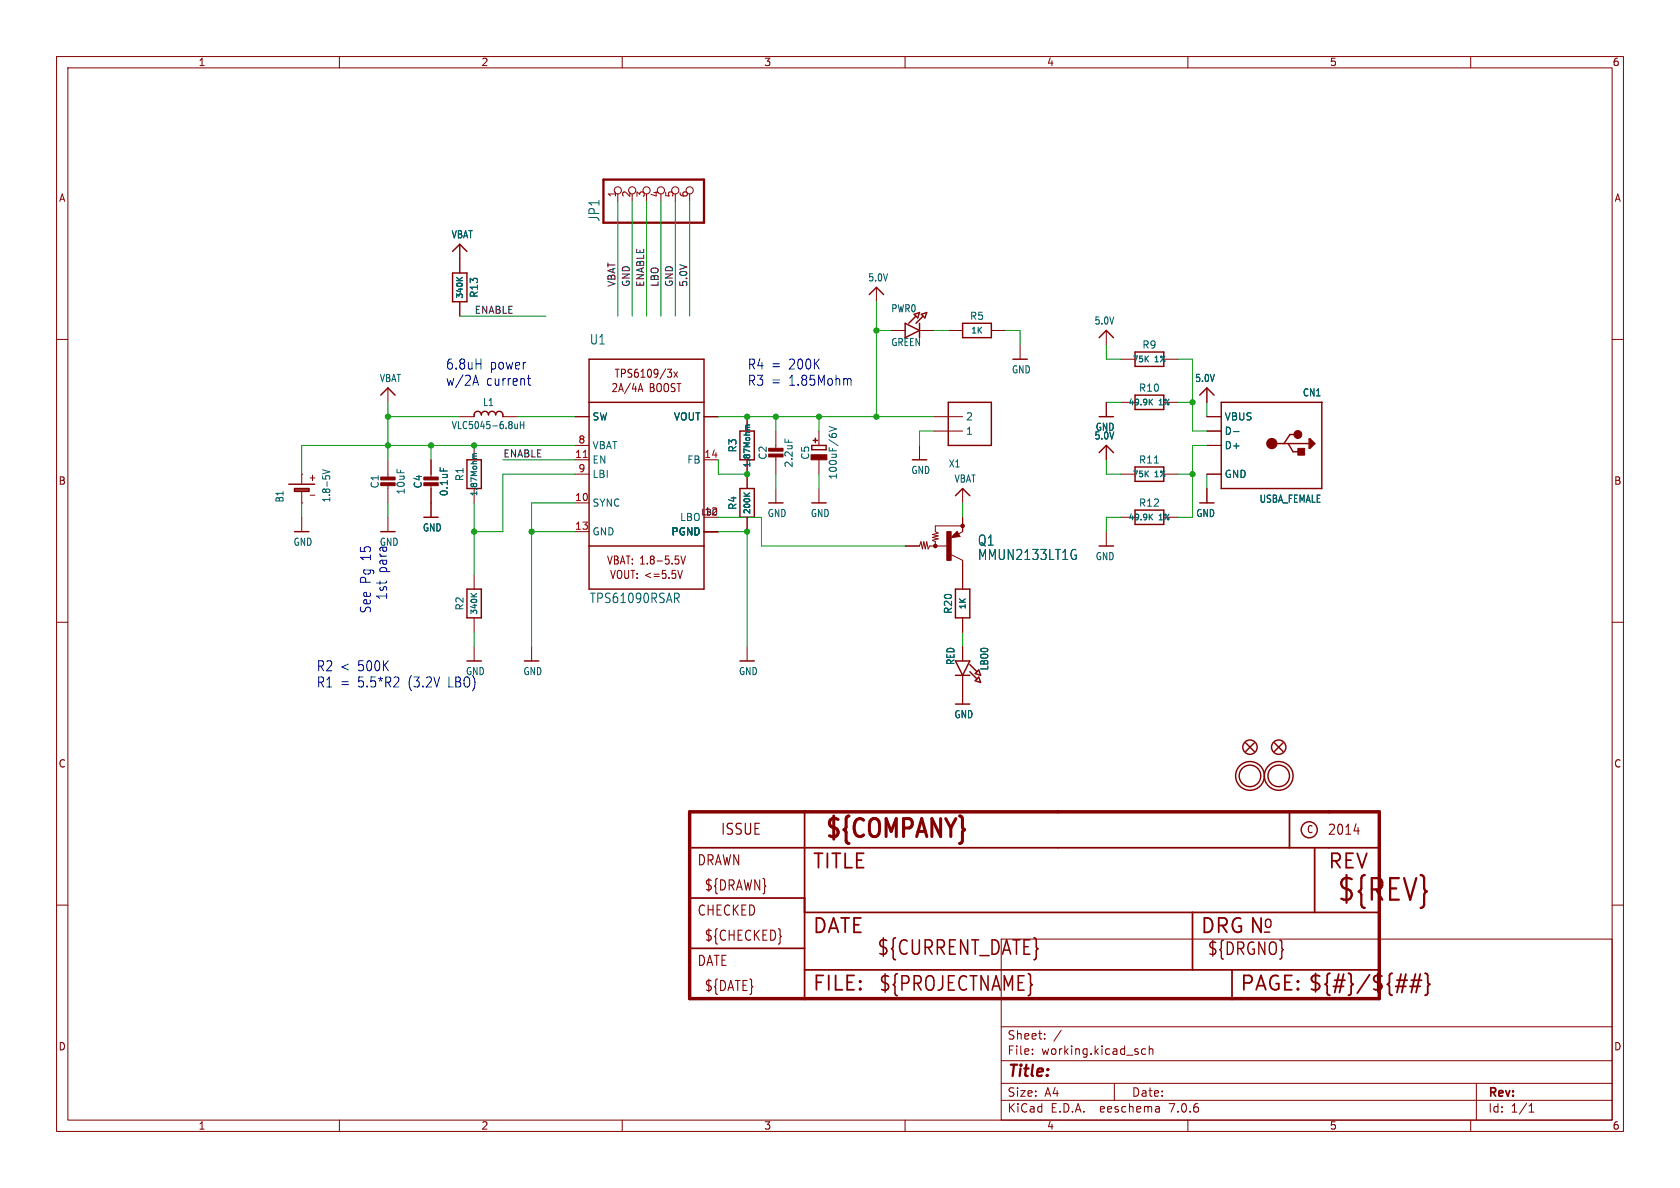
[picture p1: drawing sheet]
<svg xmlns="http://www.w3.org/2000/svg" width="297mm" height="210mm" viewBox="0 0 297 210" stroke-linecap="round" stroke-linejoin="round" font-family="sans-serif">
<g fill="none" stroke="#840000" stroke-width=".18">
<path d="M10 10h277v190h-277zM12 12h273v186h-273zM60 10v2M110 10v2M160 10v2M210 10v2M260 10v2M109.2 34.3v1.3M114.3 34.3v1.3M119.4 34.3v1.3M121.9 34.3v1.3M10 60h2"/>
<path d="M81.3 43.2v5.1M81.3 53.3v2.6M154.9 50.8v2.5M157.5 58.4h2.5M162.6 58.4h2.5M167.6 58.4h2.6M175.3 58.4h2.5M195.6 58.4v2.6M285 60h2M68.6 68.6v2.5M81.3 73.7h2.5M83.8 78.7v2.6"/>
<path d="M88.9 73.7h2.5M101.6 73.7h2.5M101.6 78.7h2.5M112.9 68.8h.6M113.2 67.8l.4 1.4M118 65.3h.7l-.4 .5 .4 .1v.5l-.2 .3h-.3M119.1 65.7l.7 1M119.8 65.7l-.7 1M124.5 73.7h2.5M132.1 73.7v2.5M137.2 76.2v3.3M144.8 76.2v2.5"/>
<path d="M162.6 78.7v2.6M165.1 73.7h5.1M165.1 76.2h5.1M180.3 61v2.5M195.6 71.1v2.6M195.6 78.7v2.6M198.1 63.5h2.6M198.1 71.1h2.6M205.7 63.5h2.6M205.7 71.1h2.6M213.4 68.6v2.5M213.4 73.7h2.5"/>
<path d="M213.4 78.7h2.5M213.4 76.2h2.5M53.3 88.9h.1M53.3 83.8h.1M53.3 83.8v1.7M53.3 87v1.9M53.3 91.4v2.6M54.8 87.5h.9M68.6 81.3v3.3M68.6 85.6v3.3M68.6 91.4v2.6M76.2 81.3v3.3"/>
<path d="M76.2 85.6v5.8M83.8 86.4v2.5M101.6 88.9h2.5M101.6 81.3h2.5M101.6 94h2.5M101.6 83.8h2.5M120.4 98.3l.4 1.4 .4-1.4M124.5 91.4h2.5M124.5 81.3h2.5M124.5 94h2.5M132.1 81.3v5.1M132.1 91.4v2.6"/>
<path d="M137.2 80.5v3.3M137.2 86.4v2.5M144.8 81.3v2.5M144.8 86.4v2.5M160 96.5h2.6l.2-.7 .3 1.2 .2-1.2 .3 1.2 .2-1.2 .3 1.2 .2-.5h3.1M168.1 98l2.1 1.1v5M169.2 93.9l.5 .9-1.5 .2zM170.2 86.4v2.5M170.2 91.4v2.6l-.8 .4M170.2 93h-4.8v1l.5 .2-1.1 .3 1.1 .2-1.1 .3 1.1 .3-1.1 .2 .6 .3v.7M195.6 94v2.5M198.1 91.4h2.6"/>
<path d="M198.1 83.8h2.6M205.7 91.4h2.6M205.7 83.8h2.6M213.4 86.4v2.5M213.4 83.8h2.5M10 110h2M83.8 101.6v2.5M83.8 109.2v2.6M83.8 114.3v2.5M94 114.3v2.5M119.8 100.8l.4 1.4 .4-1.4M132.1 114.3v2.5"/>
<path d="M170.2 109.2v2.6M170.2 114.3v2.5M170.2 119.4v5.1M285 110h2M10 160h2M285 160h2M177 166h108v32h-108zM60 198v2M110 198v2M160 198v2M177 194.5h108M177 191.5h108"/>
<path d="M177 187.5h108M177 181.5h108M182.5 186.3v.1M182.5 185.5v.1M184.7 183.6v.1M184.7 182.8v.1M187.6 182.1l-1.3 2M197 191.5v3M202.5 185.5l-.4-.1-.3 .3v.4l.2 .2h.5M203.2 185.5l.2-.1 .3 .1 .1 .9M203.2 184.9v1.5M204.9 195.7l.1 .9"/>
<path d="M205 196.5l-.2 .1M205 196h-.2M210 198v2M260 198v2M261 191.5v6.5M270.3 196.6h.9M270.3 195.5l.4-.4v1.5"/>
<circle cx="109.2" cy="33.7" r=".63"/>
<circle cx="111.8" cy="33.7" r=".63"/>
<circle cx="114.3" cy="33.7" r=".63"/>
<circle cx="116.8" cy="33.7" r=".63"/>
<circle cx="119.4" cy="33.7" r=".63"/>
<circle cx="121.9" cy="33.7" r=".63"/>
</g>
<g fill="none" stroke="#840000" stroke-width=".25">
<path d="M80 48.3h2.5v5h-2.5zM80 44.5l1.3-1.3 1.2 1.3M153.7 52.1l1.2-1.3 1.3 1.3M160 57.2l2.6 1.2-2.6 1.3zM161.6 55.6l1-.4-.4 1zM161.9 55.9l-1.2 1.3M162.6 57.2v2.5M162.9 55.6l.9-.4-.3 1zM163.2 55.9l-1.3 1.3M170.2 57.2h5.1v2.5h-5.1zM194.3 59.7l1.3-1.3 1.2 1.3M67.3 69.9l1.3-1.3 1.2 1.3"/>
<path d="M83.8 73.7v-.4a.64 .64 0 0 1 .7-.6 .64 .64 0 0 1 .6 .6 .64 .64 0 0 1 .6-.6 .64 .64 0 0 1 .7 .6 .64 .64 0 0 1 .6-.6 .64 .64 0 0 1 .6 .6 .64 .64 0 0 1 .7-.6 .64 .64 0 0 1 .6 .6v.4M104.1 63.5h20.4v40.6h-20.4zM104.1 71.1h20.4M130.8 76.2h2.5v5.1h-2.5zM143.5 78.7h2.5v.8h-2.5M143.8 77.9h.7M144.1 77.5v.7M167.6 71.1h7.7v7.6h-7.7zM179.1 63.5h2.5M194.3 73.7h2.5M200.7 62.2h5v2.6h-5zM200.7 69.9h5v2.5h-5z"/>
<path d="M212.1 69.9l1.3-1.3 1.2 1.3M224.8 78.4h6.6M227.7 78.4l.9 1.5h1.2M229 76.8h-1l-1 1.6M231.4 77.6h.2l.8 .8-.8 .8h-.2zM231.6 77.6v1.4M232 78.4v.2l-.2 .2v-.8l.4 .4M233.7 71.1v15.3h-17.8v-15.3h17.8M51.1 85.6h4.5M52.1 86.4h2.5v.5h-2.5zM52.1 94h2.5M52.1 86.6h2.5"/>
<path d="M67.3 94h2.5M74.9 91.4h2.6M82.5 81.3h2.6v5.1h-2.6zM104.1 96.5h20.4M130.8 86.4h2.5v5h-2.5zM135.9 88.9h2.5M143.5 88.9h2.5M161.3 81.3h2.5M168.9 87.6l1.3-1.2 1.2 1.2M169.2 94.6h-.4l.4-.2 .2 .3-1 .2 .8-.8 .3 .6M194.3 96.5h2.5M194.3 80l1.3-1.3 1.2 1.3"/>
<path d="M200.7 82.6h5v2.5h-5zM200.7 90.2h5v2.5h-5zM212.1 88.9h2.5M82.5 104.1h2.6v5.1h-2.6zM82.5 116.8h2.6M92.7 116.8h2.5M130.8 116.8h2.5M168.9 104.1h2.5v5.1h-2.5zM168.9 116.8h2.5l-1.2 2.6zM168.9 119.4h2.5M171.4 117.5l1.3 1.2M171.4 118.7l1.3 1.3"/>
<path d="M172.4 119.1l.6-.7 .4 1zM168.9 124.5h2.5M172.4 120.3l.6-.6 .4 1zM220.2 131.3l1.5 1.5M221.7 131.3l-1.5 1.5M225.3 131.3l1.5 1.5M226.8 131.3l-1.5 1.5"/>
<circle cx="221" cy="137.2" r="2.54"/>
<circle cx="221" cy="137.2" r="1.9"/>
<circle cx="221" cy="132.1" r="1.27"/>
<circle cx="226.1" cy="137.2" r="2.54"/>
<circle cx="226.1" cy="137.2" r="1.9"/>
<circle cx="226.1" cy="132.1" r="1.27"/>
<circle cx="231.5" cy="146.7" r="1.42"/>
</g>
<g fill="#840000" stroke="#840000" stroke-width=".18">
<path d="M135.9 80.3h2.5v.5h-2.5z"/>
<path d="M135.9 79.2h2.5v.6h-2.5z"/>
<path d="M74.9 85.3h2.6v.6h-2.6z"/>
<path d="M74.9 84.3h2.6v.5h-2.6z"/>
<path d="M67.3 85.3h2.5v.6h-2.5z"/>
<path d="M67.3 84.3h2.5v.5h-2.5z"/>
<path d="M229.4 79.3h1.2v1.2h-1.2z"/>
<path d="M143.4 80.4h2.8v.9h-2.8z"/>
<path d="M167.4 94h.7v5.1h-.7z"/>
<circle cx="229.4" cy="76.8" r=".7"/>
</g>
<g fill="none" stroke="#006464" stroke-width=".18">
<path d="M91 75.6l.2 .2 .3-.1M91.5 74.9v.9M92 74.5v1.3M92 75.1h.6M92.6 74.5v1.3M138.8 77.6v.6M146.6 75.4l1.3 .4-1.3 .5M147.2 76.7h.5M218.1 76.3h.9M57 83l1.3 .4-1.3 .4M77.8 82.7v.6M189.8 97.1l.4 .1"/>
<path d="M190 98.1h.3v.6l-.5 .2M204.1 81.9h.7M119.6 105.7l.5 .8M119.8 104.9l.3 .3-.1 .4-.2 .1"/>
</g>
<path d="M80.7 49l.6 .6M81.7 49l-.5 .5M132.5 75.1l-.6 .1v.3M203.3 71l.5 .6M203.8 70.6l-.6 .5M84.3 80.2h-.6v.4M131.5 87.1l.6 .6M132.5 87.1l-.5 .5M203.3 91.3l.5 .6M203.8 90.9l-.6 .6M83.3 104.9l.5 .6M84.3 104.9l-.6 .4" fill="none" stroke="#006464" stroke-width=".2"/>
<path d="M103.1 80.9h.7" fill="none" stroke="#a90000" stroke-width=".18"/>
<path d="M121.9 143.5h121.9v33h-121.9z" fill="none" stroke="#840000" stroke-width=".61"/>
<g fill="none" stroke="#840000" stroke-width=".3">
<path d="M121.9 158.8h20.3M121.9 149.9h121.9M142.2 143.5v33M228 143.5v6.4M232.4 149.9v11.4M121.9 167.6h20.3M142.2 171.5h101.6M142.2 161.3h101.6M210.8 161.3v10.2M217.8 171.5v5"/>
<circle cx="165.4" cy="96.5" r=".25"/>
<circle cx="170.2" cy="93" r=".25"/>
</g>
<path d="M246.7 174.4h1.8M247 173.3h1.8M248.5 172.2l-.7 3.3M249.3 174.4h1.8M249.5 173.3h1.8M250.2 172.2l-.7 3.3M251.1 172.2l-.7 3.3M251.9 172.1l.4 .1 .1 .2v1.2l.4 .4-.4 .4v1.2l-.1 .2-.4 .1" fill="none" stroke="#840000" stroke-width=".32"/>
<path d="M239.4 146.9h.9M138 165.4l.1 .1-.1 .1" fill="none" stroke="#840000" stroke-width=".19"/>
<circle cx="224.8" cy="78.4" r=".5" fill="none" stroke="#840000" stroke-width="1"/>
<path d="M106.7 31.8h17.8v7.6h-17.8z" fill="none" stroke="#840000" stroke-width=".41"/>
<path d="M83.7 67.6h.8M84.1 66.3l.5 1.8M93.2 66.9h.6M93.4 66.3v1.6l.1 .1 .3 .1M150 66.9l.4 .1 .1 .2v.9M70.4 119.8v.6M69.6 121.4h.9" fill="none" stroke="#0000c2" stroke-width=".18"/>
<g fill="none" stroke="#009600" stroke-width=".18">
<path d="M109.2 35.6v20.3M111.8 35.6v20.3M114.3 35.6v20.3M116.8 35.6v20.3M119.4 35.6v20.3M121.9 35.6v20.3M81.3 55.9h15.2M154.9 53.3v20.4M154.9 58.4h2.6M165.1 58.4h2.5M177.8 58.4h2.5v2.6M68.6 73.7h12.7"/>
<path d="M68.6 71.1v10.2M76.2 78.7v2.6M91.4 73.7h10.2M101.6 78.7h-48.3v5.1M127 73.7h38.1M137.2 73.7v2.5M144.8 73.7v2.5M165.1 76.2h-2.5v2.5M195.6 71.1h2.5M195.6 61v2.5h2.5M208.3 71.1h2.5M208.3 63.5h2.5v12.7h2.6"/>
<path d="M213.4 78.7h-2.6v12.7h-2.5M213.4 71.1v2.6M53.3 88.9v2.5M68.6 88.9v2.5M83.8 88.9v12.7M88.9 81.3h12.7M94 94h7.6M101.6 83.8h-12.7v10.2h-5.1M101.6 88.9h-7.6v25.4M127 81.3v2.5h5.1M127 91.4h7.6v5.1h25.4M127 94h5.1v20.3"/>
<path d="M137.2 83.8v2.6M144.8 83.8v2.6M170.2 88.9v2.5M195.6 81.3v2.5h2.5M198.1 91.4h-2.5v2.6M208.3 83.8h2.5M213.4 83.8v2.6M83.8 111.8v2.5M170.2 111.8v2.5"/>
</g>
<g fill="#009600" stroke="#009600" stroke-width=".18">
<circle cx="83.8" cy="78.7" r=".46"/>
<circle cx="76.2" cy="78.7" r=".46"/>
<circle cx="83.8" cy="94" r=".46"/>
<circle cx="94" cy="94" r=".46"/>
<circle cx="68.6" cy="78.7" r=".46"/>
<circle cx="68.6" cy="73.7" r=".46"/>
<circle cx="132.1" cy="73.7" r=".46"/>
<circle cx="137.2" cy="73.7" r=".46"/>
<circle cx="132.1" cy="83.8" r=".46"/>
<circle cx="144.8" cy="73.7" r=".46"/>
<circle cx="132.1" cy="94" r=".46"/>
<circle cx="210.8" cy="71.1" r=".46"/>
<circle cx="154.9" cy="58.4" r=".46"/>
<circle cx="154.9" cy="73.7" r=".46"/>
<circle cx="210.8" cy="83.8" r=".46"/>
</g>
<text font-size="5.3" fill="#840000" x="236.2" y="159.8">${REV}</text>
<text font-size="4.4" fill="#840000" x="145.6" y="148.8">${COMPANY}</text>
<g font-size="3.5" fill="#840000">
<text x="143.5" y="154">TITLE</text>
<text x="234.6" y="154">REV</text>
<text x="143.5" y="165.4">DATE</text>
<text x="212.1" y="165.4">DRG N</text>
<text x="154.9" y="169.2">${CURRENT_DATE}</text>
<text x="143.5" y="175.6">FILE:</text>
<text x="155.3" y="175.5">${PROJECTNAME}</text>
<text x="219.1" y="175.6">PAGE: ${#}/${##}</text>
</g>
<g font-size="3" fill="#840000">
<text x="223.2" y="164.4">o</text>
<text x="213.4" y="169.2">${DRGNO}</text>
</g>
<text font-size="2.8" fill="#840000" x="178" y="190.9">Title:</text>
<text font-size="2.7" fill="#840000" x="127.3" y="147.9">ISSUE</text>
<g font-size="2.5" fill="#006464">
<text x="106.2" y="39.3" transform="rotate(-90 106.2 39.3)">JP1</text>
<text x="172.8" y="96.7">Q1</text>
<text x="172.8" y="99.2">MMUN2133LT1G</text>
</g>
<g font-size="2.5" fill="#0000c2">
<text x="78.7" y="65.5">6.8uH</text>
<text x="86.6" y="65.5">power</text>
<text x="132.1" y="65.5">R4 =</text>
<text x="139.5" y="65.5">200K</text>
<text x="78.7" y="68.3">w/2A</text>
<text x="85.9" y="68.3">current</text>
<text x="132.1" y="68.3">R3 =</text>
<text x="139.5" y="68.3">1.85Mohm</text>
<text x="68.6" y="101.3" transform="rotate(-90 68.6 101.3)">para</text>
<text x="68.6" y="106.1" transform="rotate(-90 68.6 106.1)">1st</text>
<text x="65.7" y="108.5" transform="rotate(-90 65.7 108.5)">See Pg 15</text>
<text x="55.9" y="118.8">R2 &lt;</text>
<text x="63.3" y="118.8">500K</text>
<text x="55.9" y="121.7">R1 =</text>
<text x="63.3" y="121.7">5.5*R2</text>
<text x="72.3" y="121.7">(3.2V</text>
<text x="79.5" y="121.7">LBO)</text>
</g>
<g font-size="2.5" fill="#840000">
<text x="234.6" y="147.8">2014</text>
<text x="123.2" y="153.2">DRAWN</text>
<text x="124.5" y="157.7">${DRAWN}</text>
<text x="123.2" y="162.1">CHECKED</text>
<text x="124.5" y="166.6">${CHECKED}</text>
<text x="123.2" y="171">DATE</text>
<text x="124.5" y="175.5">${DATE}</text>
</g>
<g font-size="2.3" fill="#006464">
<text x="104.2" y="61.1">U1</text>
<text x="104.2" y="106.8">TPS61090RSAR</text>
</g>
<g font-size="2.1" fill="#840000">
<text x="178" y="184">Sheet:</text>
<text x="178" y="186.7">File:</text>
<text x="184.1" y="186.7">working.kicad_sch</text>
<text x="178" y="196.9">KiCad</text>
<text x="178" y="194.1">Size:</text>
<text x="184.7" y="194.1">A4</text>
<text x="185.7" y="196.9">E.D.A.</text>
<text x="194.6" y="196.9">eeschema</text>
<text x="200" y="194.1">Date:</text>
<text x="207" y="196.9">7.0.6</text>
<text x="263" y="194.3">Rev:</text>
<text x="263" y="196.9">Id:</text>
<text x="267.1" y="196.9">1/1</text>
</g>
<g font-size="2" fill="#840000">
<text x="108" y="69.5">2A/4A</text>
<text x="108.6" y="67">TPS6109/3x</text>
<text x="114.8" y="69.5">BOOST</text>
<text x="107.2" y="100">VBAT: 1.8-5.5V</text>
<text x="107.7" y="102.5">VOUT: &lt;=5.5V</text>
</g>
<g font-size="1.8" fill="#840000">
<text x="35" y="11.9">1</text>
<text x="85" y="11.9">2</text>
<text x="135" y="11.9">3</text>
<text x="185" y="11.9">4</text>
<text x="235" y="11.9">5</text>
<text x="285" y="11.9">6</text>
<text x="10.3" y="35.9">A</text>
<text x="285.3" y="35.9">A</text>
<text x="10.3" y="85.9">B</text>
<text x="54.5" y="85.3">+</text>
<text x="285.3" y="85.9">B</text>
<text x="10.3" y="135.9">C</text>
<text x="285.3" y="135.9">C</text>
<text x="231" y="147.5">C</text>
<text x="10.3" y="185.9">D</text>
<text x="285.3" y="185.9">D</text>
<text x="35" y="199.9">1</text>
<text x="85" y="199.9">2</text>
<text x="135" y="199.9">3</text>
<text x="185" y="199.9">4</text>
<text x="235" y="199.9">5</text>
<text x="285" y="199.9">6</text>
</g>
<g font-size="1.8" fill="#a90000">
<text x="109" y="35" transform="rotate(-90 109 35)">1</text>
<text x="111.5" y="35" transform="rotate(-90 111.5 35)">2</text>
<text x="114" y="35" transform="rotate(-90 114 35)">3</text>
<text x="116.6" y="35" transform="rotate(-90 116.6 35)">4</text>
<text x="119.1" y="35" transform="rotate(-90 119.1 35)">5</text>
<text x="121.7" y="35" transform="rotate(-90 121.7 35)">6</text>
<text x="101.6" y="81">11</text>
<text x="102.2" y="78.5">8</text>
<text x="102.2" y="83.6">9</text>
<text x="124.4" y="81">14</text>
<text x="101.6" y="88.6">10</text>
<text x="101.6" y="93.7">13</text>
</g>
<g font-size="1.8" fill="#006464">
<text x="79.7" y="42.3">VBAT</text>
<text x="84.7" y="52.7" transform="rotate(-90 84.7 52.7)">R13</text>
<text x="153.4" y="50">5.0V</text>
<text x="157.5" y="55.4">PWR0</text>
<text x="171.4" y="56.7">R5</text>
<text x="193.4" y="57.6">5.0V</text>
<text x="157.5" y="61.4">GREEN</text>
<text x="201.9" y="61.8">R9</text>
<text x="67" y="67.7">VBAT</text>
<text x="85.3" y="72">L1</text>
<text x="178.8" y="66.2">GND</text>
<text x="201.3" y="69.4">R10</text>
<text x="211.2" y="67.7">5.0V</text>
<text x="230.2" y="70.3">CN1</text>
<text x="79.7" y="76.1">VLC5045-6.8uH</text>
<text x="104.6" y="74.5">SW</text>
<text x="119" y="74.5">VOUT</text>
<text x="170.7" y="77.1">1</text>
<text x="170.7" y="74.5">2</text>
<text x="193.4" y="77.9">5.0V</text>
<text x="193.6" y="76.4">GND</text>
<text x="216.4" y="77.1">D-</text>
<text x="216.4" y="74.5">VBUS</text>
<text x="104.6" y="82.1">EN</text>
<text x="104.6" y="79.6">VBAT</text>
<text x="121.4" y="82.1">FB</text>
<text x="130.4" y="80.1" transform="rotate(-90 130.4 80.1)">R3</text>
<text x="135.7" y="81.4" transform="rotate(-90 135.7 81.4)">C2</text>
<text x="140.3" y="82.8" transform="rotate(-90 140.3 82.8)">2.2uF</text>
<text x="143.3" y="81.4" transform="rotate(-90 143.3 81.4)">C5</text>
<text x="161" y="84">GND</text>
<text x="167.6" y="82.8">X1</text>
<text x="201.3" y="82.1">R11</text>
<text x="216.4" y="79.6">D+</text>
<text x="50.3" y="88.9" transform="rotate(-90 50.3 88.9)">B1</text>
<text x="58.6" y="88.9" transform="rotate(-90 58.6 88.9)">1.8-5V</text>
<text x="67.2" y="86.5" transform="rotate(-90 67.2 86.5)">C1</text>
<text x="71.7" y="87.5" transform="rotate(-90 71.7 87.5)">10uF</text>
<text x="74.8" y="86.5" transform="rotate(-90 74.8 86.5)">C4</text>
<text x="79.4" y="87.8" transform="rotate(-90 79.4 87.8)">0.1uF</text>
<text x="82.1" y="85.2" transform="rotate(-90 82.1 85.2)">R1</text>
<text x="104.6" y="89.8">SYNC</text>
<text x="104.6" y="84.7">LBI</text>
<text x="148.1" y="84.9" transform="rotate(-90 148.1 84.9)">100uF/6V</text>
<text x="168.6" y="85.5">VBAT</text>
<text x="201.3" y="89.8">R12</text>
<text x="216.4" y="84.7">GND</text>
<text x="222.6" y="89.1">USBA_FEMALE</text>
<text x="74.6" y="94.1">GND</text>
<text x="104.6" y="94.8">GND</text>
<text x="118.6" y="94.8">PGND</text>
<text x="120.1" y="92.3">LBO</text>
<text x="130.4" y="90.2" transform="rotate(-90 130.4 90.2)">R4</text>
<text x="135.6" y="91.6">GND</text>
<text x="143.2" y="91.6">GND</text>
<text x="211.4" y="91.6">GND</text>
<text x="51.8" y="96.7">GND</text>
<text x="193.6" y="99.2">GND</text>
<text x="82.1" y="108" transform="rotate(-90 82.1 108)">R2</text>
<text x="168.5" y="108.6" transform="rotate(-90 168.5 108.6)">R20</text>
<text x="92.4" y="119.5">GND</text>
<text x="130.5" y="119.5">GND</text>
<text x="168.9" y="117.7" transform="rotate(-90 168.9 117.7)">RED</text>
<text x="174.9" y="118.6" transform="rotate(-90 174.9 118.6)">LBO0</text>
<text x="168.6" y="127.2">GND</text>
</g>
<text font-size="1.8" fill="#0f0f0f" x="124.4" y="91.2">12</text>
<g font-size="1.8" fill="#0000c2">
<text x="67" y="96.7">GND</text>
<text x="82.3" y="119.5">GND</text>
</g>
<g font-size="1.7" fill="#0f0f0f">
<text x="108.9" y="50.8" transform="rotate(-90 108.9 50.8)">VBAT</text>
<text x="111.4" y="50.8" transform="rotate(-90 111.4 50.8)">GND</text>
<text x="114" y="50.8" transform="rotate(-90 114 50.8)">ENABLE</text>
<text x="116.5" y="50.8" transform="rotate(-90 116.5 50.8)">LBO</text>
<text x="119" y="50.8" transform="rotate(-90 119 50.8)">GND</text>
<text x="121.6" y="50.8" transform="rotate(-90 121.6 50.8)">5.0V</text>
<text x="83.8" y="55.5">ENABLE</text>
<text x="88.9" y="80.9">ENABLE</text>
</g>
<g font-size="1.4" fill="#006464">
<text x="82.1" y="53" transform="rotate(-90 82.1 53)">340K</text>
<text x="171.5" y="59.2">1K</text>
<text x="200.1" y="64.3">75K</text>
<text x="204.2" y="64.3">1%</text>
<text x="199.3" y="71.9">49.9K</text>
<text x="204.9" y="71.9">1%</text>
<text x="132.9" y="82.8" transform="rotate(-90 132.9 82.8)">1.87Mohm</text>
<text x="84.6" y="87.9" transform="rotate(-90 84.6 87.9)">1.87Mohm</text>
<text x="200.1" y="84.6">75K</text>
<text x="204.2" y="84.6">1%</text>
<text x="123.8" y="91.2">LBO</text>
<text x="132.9" y="91.1" transform="rotate(-90 132.9 91.1)">200K</text>
<text x="199.3" y="92.3">49.9K</text>
<text x="204.9" y="92.3">1%</text>
<text x="171" y="107.9" transform="rotate(-90 171 107.9)">1K</text>
<text x="84.6" y="108.8" transform="rotate(-90 84.6 108.8)">340K</text>
</g>
</svg>
